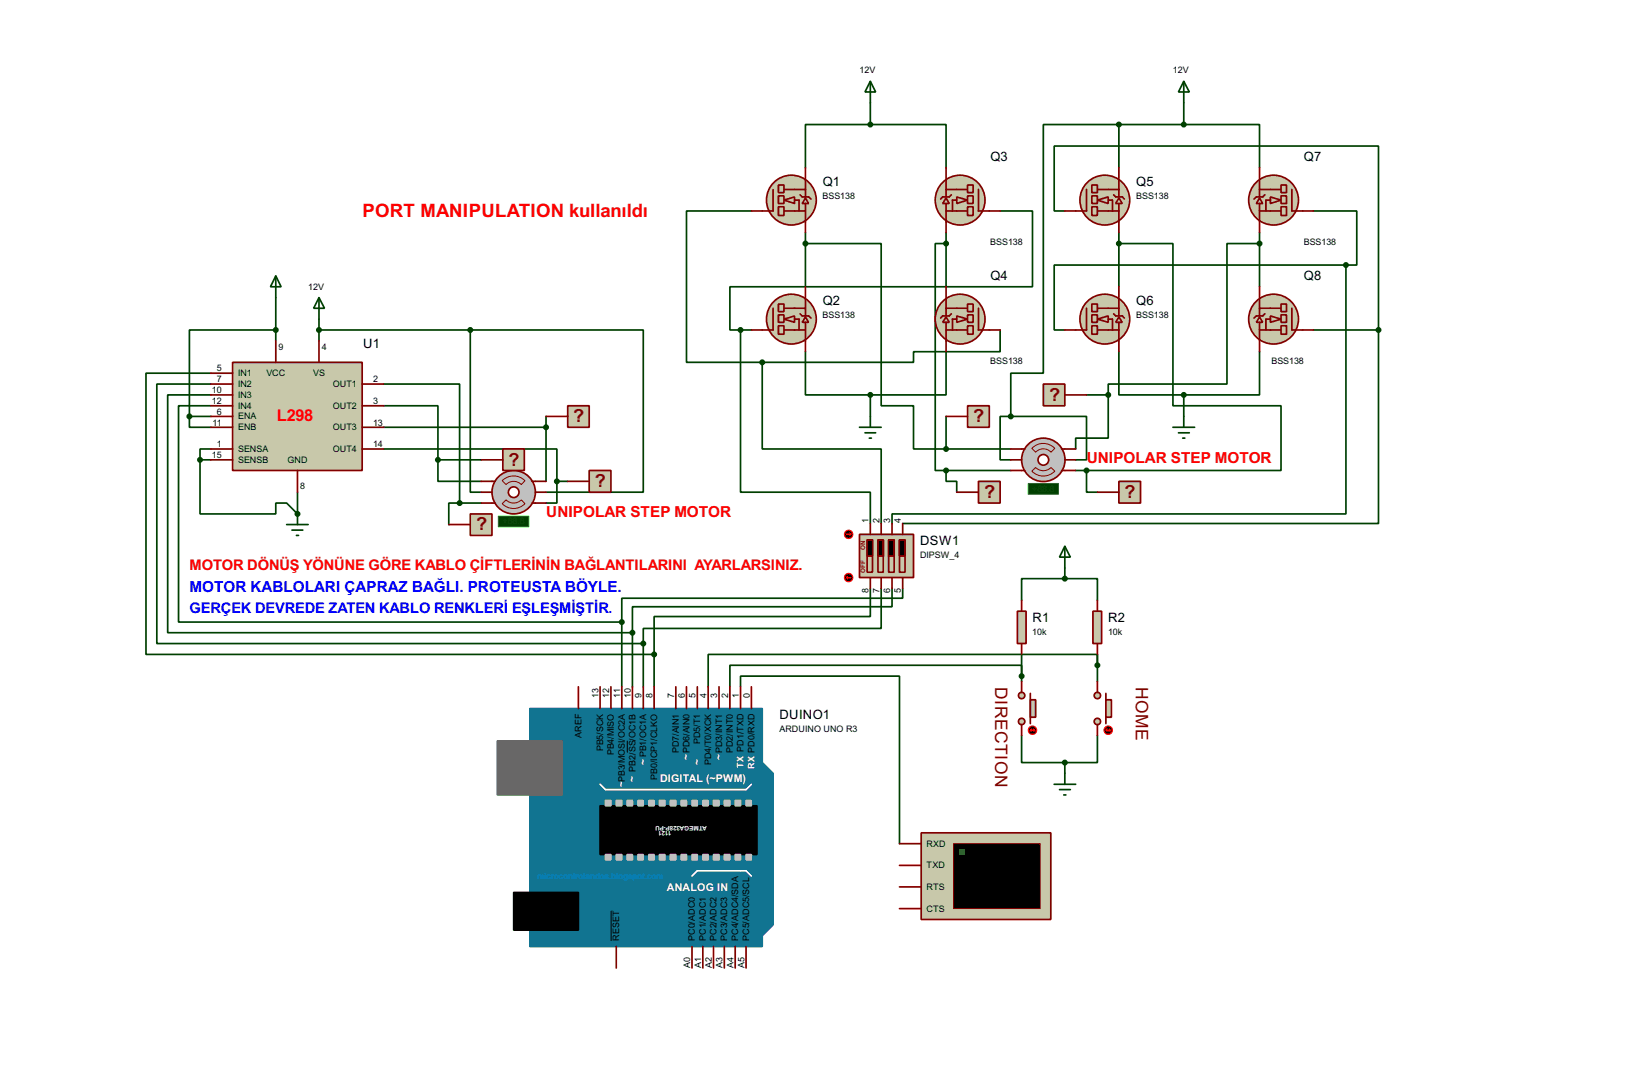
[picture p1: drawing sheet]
<svg xmlns="http://www.w3.org/2000/svg" width="383mm" height="256mm" viewBox="0 0 383 256" stroke-linecap="round" stroke-linejoin="round" font-family="sans-serif">
<g fill="none" stroke="#004000" stroke-width=".4">
<path d="M204.5 29.3h-15.2v10.1M204.5 29.3h17.8v10.1M204.5 24.2v5.1M278.2 24.2v5.1h17.8v10.1M176.6 49.6h-15.3v35.5h17.8M235 49.6h7.6v17.8h-71.1v10.1h2.5M250.2 49.6h-2.5v-15.3h76.2v43.2M308.7 49.6h10.1v12.7h-2.5M64.8 77.5h-20.3v20.3M64.8 69.9v10.2M174 77.5v38.1h30.5v7.4M174 77.5h2.6"/>
<path d="M235 77.5v5.1h-20.3v2.5h-35.6M308.7 77.5h15.2M316.3 62.3h-68.6v15.2h2.5M316.3 62.3v58.4h-106.7v2.3M323.9 77.5v45.5h-111.8M44.5 97.8v2.6h5.1M44.5 97.8h5.1M49.6 87.7h-15.3v66h119.4M49.6 90.2h-12.7v61h114.3M49.6 92.8h-10.2v55.8h109.2M49.6 95.3h-7.6v50.8h104.1M179.1 85.1v20.4h28v17.5"/>
<path d="M189.3 82.6v10.2h15.2M204.5 92.8v5M222.3 82.6v10.2h-17.8M262.9 82.6v10.2h15.3M278.2 92.8v5M296 82.6v10.2h-17.8M69.9 115.6v5.1M204.5 138.2v6.6h-50.8v8.9M207.1 138.2v9.4h-55.9v3.6M209.6 138.2v4.3h-61v6.1M212.1 138.2v2.3h-66v5.6M250.2 135.9h-10.1v5.1"/>
<path d="M250.2 135.9h7.7v5.1M250.2 133.4v2.5M146.1 146.1v15.2M148.6 148.6v12.7M151.2 151.2v10.1M153.7 153.7v7.6M240.1 158.8v-2.5h-68.6v5M240.1 153.7v6.4M257.9 156.3v-2.6h-91.5v7.6M257.9 153.7v6.4M174 161.3v-2.5h37.4v39.4M240.1 172.8v6.3h10.1"/>
<path d="M250.2 179.1v2.6M257.9 172.8v6.3h-7.7"/>
</g>
<circle cx="69.9" cy="120.7" r=".2" fill="#004000"/>
<g fill="none" stroke="#004000" stroke-width=".4">
<path d="M262.9 29.3h-17.7v58.4h-7.7v10.1M262.9 29.3v10.1M262.9 29.3h15.3M189.3 57.2h17.8v38.1h7.6v10.2h7.6M189.3 54.7v12.7M222.3 57.2h-2.5v53.3h2.5M222.3 54.7v12.7M262.9 57.2h12.7v38.1h25.4v15.2h-45.7M262.9 54.7v12.7M296 57.2h-7.7v33h-27.9v2.6M296 54.7v12.7M75 75v5.1"/>
<path d="M75 77.5h35.5M110.5 77.5v38.1h2.6M110.5 77.5h40.7v38.1h-22.9M90.2 95.3h12.7v12.7M90.2 90.2h17.8v28M128.3 97.8v15.3M204.5 97.8v2.6M222.3 97.8v7.7M237.5 97.8h-2.5v10.2h2.5M237.5 97.8h17.8v10.2h-2.5M255.3 92.8h5.1M260.4 92.8v10.1h-7.6v2.6"/>
<path d="M47 108v12.7h17.8v-2.5h2.6l2.5 2.5M47 108h2.6M49.6 105.5h-2.6v2.5M90.2 105.5h40.7v7.6M90.2 100.4h38.1M102.9 108v5.1h10.2M102.9 108h10.2M108 118.2h-2.5v5M108 118.2h5.1M130.9 113.1v5.1h-2.6M130.9 113.1h2.5M202 100.4h5.1"/>
<path d="M203.3 101.7h2.5M204.3 102.9h.5M222.3 110.5v2.6h2.5v2.5M222.3 110.5h15.2M222.3 105.5h15.2M252.8 110.5h2.5M255.3 110.5v5.1h2.6"/>
</g>
<path d="M179.1 179.1l2.6 2.6v35.5l-2.6 2.6z" fill-rule="evenodd" fill="#117491" stroke="#117491" stroke-width=".4"/>
<path d="M124.5 166.4h54.6v55.9h-54.6z" fill="#117491" stroke="#117491" stroke-width=".4"/>
<path d="M116.9 174h15.2v12.7h-15.2z" fill="#686767" stroke="#686767" stroke-width=".4"/>
<path d="M141 189.3h36.9v11.4h-36.9zM120.7 209.6h15.2v8.9h-15.2z" fill="#000" stroke="#000" stroke-width=".4"/>
<path d="M141 184.2l1.3 1.3h33l1.3-1.3M162.6 205.8l1.3-1.3h11.4l1.3 1.3" fill="none" stroke="#fff" stroke-width=".4"/>
<g fill="#c0c0c0" stroke="#c0c0c0" stroke-width=".4">
<path d="M142.3 188h1.3v1.3h-1.3z"/>
<path d="M144.8 188h1.3v1.3h-1.3z"/>
<path d="M147.4 188h1.2v1.3h-1.2z"/>
<path d="M149.9 188h1.3v1.3h-1.3z"/>
<path d="M152.5 188h1.2v1.3h-1.2z"/>
<path d="M155 188h1.3v1.3h-1.3z"/>
<path d="M157.5 188h1.3v1.3h-1.3z"/>
<path d="M160.1 188h1.2v1.3h-1.2z"/>
<path d="M162.6 188h1.3v1.3h-1.3z"/>
<path d="M165.2 188h1.2v1.3h-1.2z"/>
<path d="M167.7 188h1.3v1.3h-1.3z"/>
<path d="M170.2 188h1.3v1.3h-1.3z"/>
<path d="M172.8 188h1.2v1.3h-1.2z"/>
<path d="M175.3 188h1.3v1.3h-1.3z"/>
<path d="M142.3 200.7h1.3v1.3h-1.3z"/>
<path d="M144.8 200.7h1.3v1.3h-1.3z"/>
<path d="M147.4 200.7h1.2v1.3h-1.2z"/>
<path d="M149.9 200.7h1.3v1.3h-1.3z"/>
<path d="M152.5 200.7h1.2v1.3h-1.2z"/>
<path d="M155 200.7h1.3v1.3h-1.3z"/>
<path d="M157.5 200.7h1.3v1.3h-1.3z"/>
<path d="M160.1 200.7h1.2v1.3h-1.2z"/>
<path d="M162.6 200.7h1.3v1.3h-1.3z"/>
<path d="M165.2 200.7h1.2v1.3h-1.2z"/>
<path d="M167.7 200.7h1.3v1.3h-1.3z"/>
<path d="M170.2 200.7h1.3v1.3h-1.3z"/>
<path d="M172.8 200.7h1.2v1.3h-1.2z"/>
<path d="M175.3 200.7h1.3v1.3h-1.3z"/>
</g>
<g fill="none" stroke="#800000" stroke-width=".4">
<path d="M135.9 161.3v5.1M141 161.3v5.1M143.6 161.3v5.1M146.1 161.3v5.1M148.6 161.3v5.1M151.2 161.3v5.1M153.7 161.3v5.1M158.8 161.3v5.1M161.3 161.3v5.1M163.9 161.3v5.1M166.4 161.3v5.1M169 161.3v5.1"/>
<path d="M171.5 161.3v5.1M174 161.3v5.1M176.6 161.3v5.1M144.8 222.3v5.1M162.6 222.3v5.1M165.2 222.3v5.1M167.7 222.3v5.1M170.2 222.3v5.1M172.8 222.3v5.1M175.3 222.3v5.1"/>
</g>
<path d="M147.4 174v2.8M143.6 213.9v7.1" fill="none" stroke="#000" stroke-width=".23"/>
<path d="M216.5 195.6h30.4v20.4h-30.4z" fill="#c8c8aa" stroke="#800000" stroke-width=".4"/>
<path d="M224.1 198.2h20.3v15.2h-20.3z" fill="#000" stroke="#800000" stroke-width=".25"/>
<path d="M225.4 199.4h1.2v1.3h-1.2z" fill="#0f0"/>
<path d="M211.4 198.2h5.1M211.4 208.3h5.1M211.4 203.3h5.1M211.4 213.4h5.1" fill="none" stroke="#800000" stroke-width=".4"/>
<g fill="#c8c8aa" stroke="#800000" stroke-width=".4">
<path d="M184.2 47l2.5-.7v1.5z"/>
<circle cx="185.9" cy="47" r="5.9"/>
</g>
<path d="M181.7 44.5v5.1h-2.6M184.2 49.6h5.1M184.2 44.5h5.1M186.7 47h1.1v2.6" fill="none" stroke="#800000" stroke-width=".4"/>
<path d="M189.3 46.5l.7 1.3h-1.5z" fill="#c8c8aa" stroke="#800000" stroke-width=".4"/>
<path d="M188 45.8l.5 .5h1.5l.6 .5M189.3 42.2v4.1M189.3 47.8v4.3" fill="none" stroke="#800000" stroke-width=".4"/>
<g fill="#c8c8aa" stroke="#800000" stroke-width=".4">
<path d="M182.9 43.5h1.3v1.8h-1.3z"/>
<path d="M182.9 48.6h1.3v2h-1.3z"/>
<path d="M182.9 46h1.3v1.8h-1.3z"/>
</g>
<path d="M189.3 39.4v2.6M176.6 49.6h2.5M189.3 52.1v2.6" fill="none" stroke="#800000" stroke-width=".4"/>
<g fill="#c8c8aa" stroke="#800000" stroke-width=".4">
<path d="M184.2 75l2.5-.8v1.5z"/>
<circle cx="185.9" cy="75" r="5.9"/>
</g>
<path d="M181.7 72.4v5.1h-2.6M184.2 77.5h5.1M184.2 72.4h5.1M186.7 75h1.1v2.5" fill="none" stroke="#800000" stroke-width=".4"/>
<path d="M189.3 74.5l.7 1.2h-1.5z" fill="#c8c8aa" stroke="#800000" stroke-width=".4"/>
<path d="M188 73.7l.5 .5h1.5l.6 .5M189.3 70.2v4M189.3 75.7v4.4" fill="none" stroke="#800000" stroke-width=".4"/>
<g fill="#c8c8aa" stroke="#800000" stroke-width=".4">
<path d="M182.9 71.4h1.3v1.8h-1.3z"/>
<path d="M182.9 76.5h1.3v2h-1.3z"/>
<path d="M182.9 74h1.3v1.7h-1.3z"/>
</g>
<path d="M176.6 77.5h2.5M189.3 67.4v2.5M189.3 80.1v2.5" fill="none" stroke="#800000" stroke-width=".4"/>
<g fill="#c8c8aa" stroke="#800000" stroke-width=".4">
<path d="M224.8 46.3l2.6 .7-2.6 .8z"/>
<circle cx="225.6" cy="47" r="5.9"/>
</g>
<path d="M222.3 49.6h5.1M222.3 44.5h5.1M224.8 47h-1v2.6M229.9 44.5v5.1h2.6" fill="none" stroke="#800000" stroke-width=".4"/>
<path d="M222.3 46.5l.8 1.3h-1.6z" fill="#c8c8aa" stroke="#800000" stroke-width=".4"/>
<path d="M222.3 42.2v4.1M222.3 47.8v4.3M223.6 45.8l-.5 .5h-1.6l-.5 .5" fill="none" stroke="#800000" stroke-width=".4"/>
<g fill="#c8c8aa" stroke="#800000" stroke-width=".4">
<path d="M227.4 43.5h1.3v1.8h-1.3z"/>
<path d="M227.4 48.6h1.3v2h-1.3z"/>
<path d="M227.4 46h1.3v1.8h-1.3z"/>
</g>
<path d="M222.3 39.4v2.6M222.3 52.1v2.6M232.5 49.6h2.5" fill="none" stroke="#800000" stroke-width=".4"/>
<g fill="#c8c8aa" stroke="#800000" stroke-width=".4">
<path d="M224.8 74.2l2.6 .8-2.6 .7z"/>
<circle cx="225.6" cy="75" r="5.9"/>
</g>
<path d="M222.3 77.5h5.1M222.3 72.4h5.1M224.8 75h-1v2.5M229.9 72.4v5.1h2.6" fill="none" stroke="#800000" stroke-width=".4"/>
<path d="M222.3 74.5l.8 1.2h-1.6z" fill="#c8c8aa" stroke="#800000" stroke-width=".4"/>
<path d="M222.3 70.2v4M222.3 75.7v4.4M223.6 73.7l-.5 .5h-1.6l-.5 .5" fill="none" stroke="#800000" stroke-width=".4"/>
<g fill="#c8c8aa" stroke="#800000" stroke-width=".4">
<path d="M227.4 71.4h1.3v1.8h-1.3z"/>
<path d="M227.4 76.5h1.3v2h-1.3z"/>
<path d="M227.4 74h1.3v1.7h-1.3z"/>
</g>
<path d="M222.3 67.4v2.5M232.5 77.5h2.5M222.3 80.1v2.5" fill="none" stroke="#800000" stroke-width=".4"/>
<g fill="#004000" stroke="#004000" stroke-width=".4">
<circle cx="204.5" cy="92.8" r=".5"/>
<circle cx="204.5" cy="29.3" r=".5"/>
</g>
<path d="M204.5 19.1l1.3 2.5h-2.5zM204.5 19.1v5.1M278.2 97.8v2.6M275.6 100.4h5.1M276.9 101.7h2.6M277.9 102.9h.5" fill="none" stroke="#004000" stroke-width=".4"/>
<g fill="#c8c8aa" stroke="#800000" stroke-width=".4">
<path d="M257.9 47l2.5-.7v1.5z"/>
<circle cx="259.6" cy="47" r="5.9"/>
</g>
<path d="M255.3 44.5v5.1h-2.5M257.9 49.6h5M257.9 44.5h5M260.4 47h1v2.6" fill="none" stroke="#800000" stroke-width=".4"/>
<path d="M262.9 46.5l.8 1.3h-1.5z" fill="#c8c8aa" stroke="#800000" stroke-width=".4"/>
<path d="M261.7 45.8l.5 .5h1.5l.5 .5M262.9 42.2v4.1M262.9 47.8v4.3" fill="none" stroke="#800000" stroke-width=".4"/>
<g fill="#c8c8aa" stroke="#800000" stroke-width=".4">
<path d="M256.6 43.5h1.3v1.8h-1.3z"/>
<path d="M256.6 48.6h1.3v2h-1.3z"/>
<path d="M256.6 46h1.3v1.8h-1.3z"/>
</g>
<path d="M262.9 39.4v2.6M250.2 49.6h2.6M262.9 52.1v2.6" fill="none" stroke="#800000" stroke-width=".4"/>
<g fill="#c8c8aa" stroke="#800000" stroke-width=".4">
<path d="M257.9 75l2.5-.8v1.5z"/>
<circle cx="259.6" cy="75" r="5.9"/>
</g>
<path d="M255.3 72.4v5.1h-2.5M257.9 77.5h5M257.9 72.4h5M260.4 75h1v2.5" fill="none" stroke="#800000" stroke-width=".4"/>
<path d="M262.9 74.5l.8 1.2h-1.5z" fill="#c8c8aa" stroke="#800000" stroke-width=".4"/>
<path d="M261.7 73.7l.5 .5h1.5l.5 .5M262.9 70.2v4M262.9 75.7v4.4" fill="none" stroke="#800000" stroke-width=".4"/>
<g fill="#c8c8aa" stroke="#800000" stroke-width=".4">
<path d="M256.6 71.4h1.3v1.8h-1.3z"/>
<path d="M256.6 76.5h1.3v2h-1.3z"/>
<path d="M256.6 74h1.3v1.7h-1.3z"/>
</g>
<path d="M250.2 77.5h2.6M262.9 67.4v2.5M262.9 80.1v2.5" fill="none" stroke="#800000" stroke-width=".4"/>
<g fill="#c8c8aa" stroke="#800000" stroke-width=".4">
<path d="M298.5 46.3l2.5 .7-2.5 .8z"/>
<circle cx="299.2" cy="47" r="5.9"/>
</g>
<path d="M296 49.6h5M296 44.5h5M298.5 47h-1v2.6M303.6 44.5v5.1h2.5" fill="none" stroke="#800000" stroke-width=".4"/>
<path d="M296 46.5l.7 1.3h-1.5z" fill="#c8c8aa" stroke="#800000" stroke-width=".4"/>
<path d="M296 42.2v4.1M296 47.8v4.3M297.2 45.8l-.5 .5h-1.5l-.5 .5" fill="none" stroke="#800000" stroke-width=".4"/>
<g fill="#c8c8aa" stroke="#800000" stroke-width=".4">
<path d="M301 43.5h1.3v1.8h-1.3z"/>
<path d="M301 48.6h1.3v2h-1.3z"/>
<path d="M301 46h1.3v1.8h-1.3z"/>
</g>
<path d="M296 39.4v2.6M296 52.1v2.6M306.1 49.6h2.6" fill="none" stroke="#800000" stroke-width=".4"/>
<g fill="#c8c8aa" stroke="#800000" stroke-width=".4">
<path d="M298.5 74.2l2.5 .8-2.5 .7z"/>
<circle cx="299.2" cy="75" r="5.9"/>
</g>
<path d="M296 77.5h5M296 72.4h5M298.5 75h-1v2.5M303.6 72.4v5.1h2.5" fill="none" stroke="#800000" stroke-width=".4"/>
<path d="M296 74.5l.7 1.2h-1.5z" fill="#c8c8aa" stroke="#800000" stroke-width=".4"/>
<path d="M296 70.2v4M296 75.7v4.4M297.2 73.7l-.5 .5h-1.5l-.5 .5" fill="none" stroke="#800000" stroke-width=".4"/>
<g fill="#c8c8aa" stroke="#800000" stroke-width=".4">
<path d="M301 71.4h1.3v1.8h-1.3z"/>
<path d="M301 76.5h1.3v2h-1.3z"/>
<path d="M301 74h1.3v1.7h-1.3z"/>
</g>
<path d="M296 67.4v2.5M306.1 77.5h2.6M296 80.1v2.5" fill="none" stroke="#800000" stroke-width=".4"/>
<g fill="#004000" stroke="#004000" stroke-width=".4">
<circle cx="278.1" cy="92.8" r=".5"/>
<circle cx="278.1" cy="29.3" r=".5"/>
</g>
<path d="M278.2 19.1l1.3 2.5h-2.6zM278.2 19.1v5.1" fill="none" stroke="#004000" stroke-width=".4"/>
<path d="M202 125.5h12.7v10.2h-12.7z" fill="#c8c8aa" stroke="#800000" stroke-width=".4"/>
<path d="M203.8 126.8h1.2v7.6h-1.2zM204.5 123v2.5M204.5 135.7v2.5M206.3 126.8h1.3v7.6h-1.3zM207.1 123v2.5M207.1 135.7v2.5M208.8 126.8h1.3v7.6h-1.3zM209.6 123v2.5M209.6 135.7v2.5M211.4 126.8h1.3v7.6h-1.3zM212.1 123v2.5M212.1 135.7v2.5" fill="none" stroke="#800000" stroke-width=".4"/>
<path d="M203.8 126.8h1.2v3.8h-1.2zM206.3 126.8h1.3v3.8h-1.3zM208.8 126.8h1.3v3.8h-1.3zM211.4 126.8h1.3v3.8h-1.3z" fill="#000" stroke="#800000" stroke-width=".4"/>
<circle cx="199.4" cy="135.7" r="1" fill="#400000" stroke="#f00" stroke-width=".23"/>
<path d="M198.9 135.7l.3 .2M198.9 135.7h1.1M199.2 135.4l-.3 .3" fill="none" stroke="#f00" stroke-width=".23"/>
<circle cx="199.4" cy="125.5" r="1" fill="#400000" stroke="#f00" stroke-width=".23"/>
<path d="M198.9 125.5h1.1M199.7 125.3l.3 .2M200 125.5l-.3 .3" fill="none" stroke="#f00" stroke-width=".23"/>
<g fill="#004000" stroke="#004000" stroke-width=".4">
<circle cx="174" cy="77.5" r=".5"/>
<circle cx="179.1" cy="85.1" r=".5"/>
<circle cx="323.9" cy="77.5" r=".5"/>
<circle cx="316.2" cy="62.3" r=".5"/>
</g>
<g fill="#c8c8aa" stroke="#800000" stroke-width=".4">
<circle cx="257.8" cy="169.5" r=".75"/>
<circle cx="257.8" cy="163.4" r=".75"/>
</g>
<path d="M259.9 162.9v7.1" fill="none" stroke="#800000" stroke-width=".4"/>
<path d="M259.9 164.4h1.3v4.1h-1.3z" fill="#c8c8aa" stroke="#800000" stroke-width=".4"/>
<path d="M257.9 160.1v2.5M257.9 170.2v2.6" fill="none" stroke="#800000" stroke-width=".4"/>
<circle cx="260.4" cy="171.5" r="1" fill="#400000" stroke="#f00" stroke-width=".23"/>
<path d="M259.9 171.5h1M259.9 171.5l.3 .3M260.2 171.3l-.3 .2M260.7 171.3l.2 .2M260.9 171.5l-.2 .3" fill="none" stroke="#f00" stroke-width=".23"/>
<g fill="#c8c8aa" stroke="#800000" stroke-width=".4">
<circle cx="240" cy="169.5" r=".75"/>
<circle cx="240" cy="163.4" r=".75"/>
</g>
<path d="M242.1 162.9v7.1" fill="none" stroke="#800000" stroke-width=".4"/>
<path d="M242.1 164.4h1.3v4.1h-1.3z" fill="#c8c8aa" stroke="#800000" stroke-width=".4"/>
<path d="M240.1 160.1v2.5M240.1 170.2v2.6" fill="none" stroke="#800000" stroke-width=".4"/>
<circle cx="242.6" cy="171.5" r="1" fill="#400000" stroke="#f00" stroke-width=".23"/>
<path d="M242.1 171.5h1M242.1 171.5l.3 .3M242.4 171.3l-.3 .2M242.9 171.3l.2 .2M243.1 171.5l-.2 .3" fill="none" stroke="#f00" stroke-width=".23"/>
<path d="M247.7 184.2h5.1M249 185.5h2.5M250 186.7h.5M250.2 181.7v2.5" fill="none" stroke="#004000" stroke-width=".4"/>
<circle cx="250.2" cy="179.1" r=".5" fill="#004000" stroke="#004000" stroke-width=".4"/>
<path d="M239.1 143.6h2v7.6h-2z" fill="#c8c8aa" stroke="#800000" stroke-width=".4"/>
<path d="M240.1 141v2.6M240.1 151.2v2.5" fill="none" stroke="#800000" stroke-width=".4"/>
<path d="M256.8 143.6h2.1v7.6h-2.1z" fill="#c8c8aa" stroke="#800000" stroke-width=".4"/>
<path d="M257.9 141v2.6M257.9 151.2v2.5" fill="none" stroke="#800000" stroke-width=".4"/>
<path d="M250.2 128.3l1.3 2.6h-2.5zM250.2 128.3v5.1" fill="none" stroke="#004000" stroke-width=".4"/>
<g fill="#004000" stroke="#004000" stroke-width=".4">
<circle cx="250.2" cy="135.9" r=".5"/>
<circle cx="240" cy="158.8" r=".5"/>
<circle cx="257.8" cy="156.3" r=".5"/>
</g>
<path d="M54.7 85.1h30.4v25.4h-30.4z" fill="#c8c8aa" stroke="#800000" stroke-width=".4"/>
<g fill="none" stroke="#800000" stroke-width=".4">
<path d="M49.6 87.7h5.1M49.6 90.2h5.1M49.6 97.8h5.1M49.6 95.3h5.1M49.6 92.8h5.1M64.8 80.1v5M75 80.1v5M85.1 90.2h5.1M85.1 95.3h5.1M49.6 100.4h5.1M49.6 105.5h5.1M49.6 108h5.1"/>
<path d="M69.9 110.5v5.1M85.1 100.4h5.1M85.1 105.5h5.1"/>
</g>
<g fill="#004000" stroke="#004000" stroke-width=".4">
<circle cx="44.5" cy="97.8" r=".5"/>
<circle cx="64.8" cy="77.5" r=".5"/>
<circle cx="153.7" cy="153.7" r=".5"/>
<circle cx="151.1" cy="151.2" r=".5"/>
<circle cx="148.6" cy="148.6" r=".5"/>
<circle cx="146.1" cy="146.1" r=".5"/>
<circle cx="69.9" cy="120.7" r=".5"/>
<circle cx="47" cy="108" r=".5"/>
</g>
<path d="M64.8 64.8l1.3 2.6h-2.5zM64.8 64.8v5.1M75 69.9l1.3 2.5h-2.6zM75 69.9v5.1M67.4 123.2h5M68.6 124.5h2.6M69.7 125.8h.5M69.9 120.7v2.5" fill="none" stroke="#004000" stroke-width=".4"/>
<circle cx="120.7" cy="115.6" r="5.1" fill="#c0c0c0" stroke="#800000" stroke-width=".4"/>
<circle cx="120.7" cy="115.6" r="1.25" fill="#feffff" stroke="#800000" stroke-width=".4"/>
<path d="M115.6 113.1h.8M115.6 118.2h.8M125 113.1h.8M125 118.2h.8" fill="none" stroke="#800000" stroke-width=".4"/>
<path d="M117.1 121.2h7.2v2.6h-7.2z" fill="#004000" stroke="#0f0" stroke-width=".23"/>
<path d="M118 118.3l.9-.9a2.53 2.53 0 0 0 3.6 0l.9 .9a3.7 3.7 0 0 1-5.4 0zM118 112.9a3.7 3.7 0 0 1 5.4 0l-.9 .9a2.54 2.54 0 0 0-3.6 0z" fill="none" stroke="#800000" stroke-width=".23"/>
<path d="M113.1 115.6h2.5M113.1 113.1h2.5M113.1 118.2h2.5M125.8 115.6h2.5M125.8 113.1h2.5M125.8 118.2h2.5" fill="none" stroke="#800000" stroke-width=".4"/>
<g fill="#004000" stroke="#004000" stroke-width=".4">
<circle cx="74.9" cy="77.5" r=".5"/>
<circle cx="110.5" cy="77.5" r=".5"/>
</g>
<circle cx="245.1" cy="108" r="5.1" fill="#c0c0c0" stroke="#800000" stroke-width=".4"/>
<circle cx="245.1" cy="108" r="1.25" fill="#feffff" stroke="#800000" stroke-width=".4"/>
<path d="M240.1 105.5h.7M240.1 110.5h.7M249.5 105.5h.7M249.5 110.5h.7" fill="none" stroke="#800000" stroke-width=".4"/>
<path d="M241.6 113.6h7.1v2.5h-7.1z" fill="#004000" stroke="#0f0" stroke-width=".23"/>
<path d="M242.5 110.7l.9-.9a2.54 2.54 0 0 0 3.6 0l.9 .9a3.7 3.7 0 0 1-5.4 0zM242.5 105.3a3.7 3.7 0 0 1 5.4 0l-.9 .9a2.45 2.45 0 0 0-3.6 0z" fill="none" stroke="#800000" stroke-width=".23"/>
<path d="M237.5 108h2.6M237.5 105.5h2.6M237.5 110.5h2.6M250.2 108h2.6M250.2 105.5h2.6M250.2 110.5h2.6" fill="none" stroke="#800000" stroke-width=".4"/>
<g fill="#004000" stroke="#004000" stroke-width=".4">
<circle cx="262.9" cy="29.3" r=".5"/>
<circle cx="237.5" cy="97.8" r=".5"/>
<circle cx="262.9" cy="57.2" r=".5"/>
<circle cx="189.2" cy="57.2" r=".5"/>
</g>
<path d="M133.4 95.3h5.1v5.1h-5.1z" fill-rule="evenodd" fill="#c8c8aa" stroke="#800000" stroke-width=".4"/>
<path d="M128.3 97.8h5.1" fill="none" stroke="#800000" stroke-width=".4"/>
<path d="M138.5 110.5h5.1v5.1h-5.1z" fill-rule="evenodd" fill="#c8c8aa" stroke="#800000" stroke-width=".4"/>
<path d="M133.4 113.1h5.1" fill="none" stroke="#800000" stroke-width=".4"/>
<path d="M118.2 105.5h5v5h-5z" fill-rule="evenodd" fill="#c8c8aa" stroke="#800000" stroke-width=".4"/>
<path d="M113.1 108h5.1" fill="none" stroke="#800000" stroke-width=".4"/>
<circle cx="102.9" cy="108" r=".5" fill="#004000" stroke="#004000" stroke-width=".4"/>
<path d="M110.5 120.7h5.1v5.1h-5.1z" fill-rule="evenodd" fill="#c8c8aa" stroke="#800000" stroke-width=".4"/>
<path d="M105.5 123.2h5" fill="none" stroke="#800000" stroke-width=".4"/>
<g fill="#004000" stroke="#004000" stroke-width=".4">
<circle cx="108" cy="118.2" r=".5"/>
<circle cx="130.8" cy="113.1" r=".5"/>
<circle cx="128.3" cy="100.4" r=".5"/>
<circle cx="222.3" cy="57.2" r=".5"/>
<circle cx="295.9" cy="57.2" r=".5"/>
</g>
<path d="M227.4 95.3h5.1v5.1h-5.1z" fill-rule="evenodd" fill="#c8c8aa" stroke="#800000" stroke-width=".4"/>
<path d="M222.3 97.8h5.1" fill="none" stroke="#800000" stroke-width=".4"/>
<path d="M229.9 113.1h5.1v5.1h-5.1z" fill-rule="evenodd" fill="#c8c8aa" stroke="#800000" stroke-width=".4"/>
<path d="M224.8 115.6h5.1" fill="none" stroke="#800000" stroke-width=".4"/>
<path d="M245.2 90.2h5v5.1h-5z" fill-rule="evenodd" fill="#c8c8aa" stroke="#800000" stroke-width=".4"/>
<path d="M250.2 92.8h5.1" fill="none" stroke="#800000" stroke-width=".4"/>
<path d="M262.9 113.1h5.1v5.1h-5.1z" fill-rule="evenodd" fill="#c8c8aa" stroke="#800000" stroke-width=".4"/>
<path d="M257.9 115.6h5" fill="none" stroke="#800000" stroke-width=".4"/>
<g fill="#004000" stroke="#004000" stroke-width=".4">
<circle cx="222.3" cy="110.5" r=".5"/>
<circle cx="255.3" cy="110.5" r=".5"/>
<circle cx="260.4" cy="92.8" r=".5"/>
<circle cx="222.3" cy="105.5" r=".5"/>
</g>
<text font-size="4.9" fill="#f00" x="85.2" y="50.9">PORT MANIPULATION kullanıldı</text>
<g font-size="4.8" fill="#800000">
<text x="246.5" y="94.1">?</text>
<text x="134.7" y="99.2">?</text>
<text x="228.7" y="99.2">?</text>
<text x="119.5" y="109.4">?</text>
<text x="139.8" y="114.4">?</text>
<text x="231.3" y="117">?</text>
<text x="264.3" y="117">?</text>
<text x="111.9" y="124.6">?</text>
</g>
<g font-size="4.6" fill="#800000">
<text x="233.9" y="161.4" transform="rotate(90 233.9 161.4)">DIRECTION</text>
<text x="266.9" y="161.4" transform="rotate(90 266.9 161.4)">HOME</text>
</g>
<text font-size="4.3" fill="#f00" x="65.1" y="98.9">L298</text>
<g font-size="4" fill="#f00">
<text x="255.4" y="108.7">UNIPOLAR STEP MOTOR</text>
<text x="128.4" y="121.4">UNIPOLAR STEP MOTOR</text>
</g>
<text font-size="4" fill="#00f" x="44.6" y="139.1">MOTOR KABLOLARI ÇAPRAZ BAĞLI. PROTEUSTA BÖYLE.</text>
<text font-size="3.9" fill="#f00" x="44.6" y="133.9">MOTOR DÖNÜŞ YÖNÜNE GÖRE KABLO ÇİFTLERİNİN BAĞLANTILARINI AYARLARSINIZ.</text>
<text font-size="3.9" fill="#00f" x="44.6" y="144.1">GERÇEK DEVREDE ZATEN KABLO RENKLERİ EŞLEŞMİŞTİR.</text>
<g font-size="3.4">
<text x="232.7" y="37.8">Q3</text>
<text x="306.4" y="37.8">Q7</text>
<text x="193.3" y="43.7">Q1</text>
<text x="267" y="43.7">Q5</text>
<text x="232.7" y="65.7">Q4</text>
<text x="306.4" y="65.7">Q8</text>
<text x="193.3" y="71.6">Q2</text>
<text x="267" y="71.6">Q6</text>
<text x="85.4" y="81.8">U1</text>
<text x="216.2" y="128.1">DSW1</text>
<text x="242.6" y="146.1">R1</text>
<text x="260.4" y="146.1">R2</text>
<text x="183.2" y="169">DUINO1</text>
</g>
<g font-size="2.8" fill="#fff">
<text x="155.1" y="183.8">DIGITAL (~PWM)</text>
<text x="156.7" y="209.2">ANALOG IN</text>
</g>
<g font-size="2.7" fill="#fff">
<text x="151.9" y="179.8" transform="rotate(-90 151.9 179.8)">~</text>
<text x="162.1" y="178.5" transform="rotate(-90 162.1 178.5)">~</text>
<text x="164.6" y="179.8" transform="rotate(-90 164.6 179.8)">~</text>
<text x="169.7" y="178.5" transform="rotate(-90 169.7 178.5)">~</text>
<text x="146.8" y="184.9" transform="rotate(-90 146.8 184.9)">~</text>
<text x="149.4" y="183.6" transform="rotate(-90 149.4 183.6)">~</text>
</g>
<g font-size="2.4">
<text x="202" y="17.3">12V</text>
<text x="275.6" y="17.3">12V</text>
<text x="193.3" y="46.7">BSS138</text>
<text x="267" y="46.7">BSS138</text>
<text x="232.7" y="57.5">BSS138</text>
<text x="306.3" y="57.5">BSS138</text>
<text x="72.4" y="68.1">12V</text>
<text x="193.3" y="74.6">BSS138</text>
<text x="267" y="74.6">BSS138</text>
<text x="65.5" y="82.2">9</text>
<text x="75.6" y="82.2">4</text>
<text x="51" y="87.3">5</text>
<text x="51" y="89.8">7</text>
<text x="55.9" y="88.4">IN1</text>
<text x="62.6" y="88.3">VCC</text>
<text x="73.6" y="88.3">VS</text>
<text x="87.7" y="89.8">2</text>
<text x="232.7" y="85.5">BSS138</text>
<text x="298.7" y="85.5">BSS138</text>
<text x="49.8" y="92.4">10</text>
<text x="49.8" y="94.9">12</text>
<text x="55.9" y="90.9">IN2</text>
<text x="55.9" y="93.5">IN3</text>
<text x="78.2" y="90.9">OUT1</text>
<text x="87.7" y="94.9">3</text>
<text x="50" y="100">11</text>
<text x="51" y="97.4">6</text>
<text x="55.9" y="98.5">ENA</text>
<text x="55.9" y="101.1">ENB</text>
<text x="55.9" y="96">IN4</text>
<text x="78.2" y="96">OUT2</text>
<text x="78.2" y="101.1">OUT3</text>
<text x="87.7" y="100">13</text>
<text x="49.8" y="107.6">15</text>
<text x="51" y="105.1">1</text>
<text x="55.9" y="106.2">SENSA</text>
<text x="78.2" y="106.2">OUT4</text>
<text x="87.7" y="105.1">14</text>
<text x="55.9" y="108.7">SENSB</text>
<text x="67.6" y="108.9">GND</text>
<text x="70.5" y="115">8</text>
<text x="204.1" y="123" transform="rotate(-90 204.1 123)">1</text>
<text x="206.7" y="123" transform="rotate(-90 206.7 123)">2</text>
<text x="209.2" y="123" transform="rotate(-90 209.2 123)">3</text>
<text x="211.7" y="122.9" transform="rotate(-90 211.7 122.9)">4</text>
<text x="216.2" y="131">DIPSW_4</text>
<text x="204.1" y="139.3" transform="rotate(-90 204.1 139.3)">8</text>
<text x="206.7" y="139.4" transform="rotate(-90 206.7 139.4)">7</text>
<text x="209.2" y="139.4" transform="rotate(-90 209.2 139.4)">6</text>
<text x="211.7" y="139.3" transform="rotate(-90 211.7 139.3)">5</text>
<text x="242.6" y="149.1">10k</text>
<text x="260.4" y="149.1">10k</text>
<text x="140.6" y="163.9" transform="rotate(-90 140.6 163.9)">13</text>
<text x="143.2" y="163.9" transform="rotate(-90 143.2 163.9)">12</text>
<text x="145.7" y="163.9" transform="rotate(-90 145.7 163.9)">11</text>
<text x="148.2" y="163.9" transform="rotate(-90 148.2 163.9)">10</text>
<text x="150.8" y="163.9" transform="rotate(-90 150.8 163.9)">9</text>
<text x="153.3" y="163.9" transform="rotate(-90 153.3 163.9)">8</text>
<text x="158.4" y="163.9" transform="rotate(-90 158.4 163.9)">7</text>
<text x="160.9" y="163.9" transform="rotate(-90 160.9 163.9)">6</text>
<text x="163.5" y="163.9" transform="rotate(-90 163.5 163.9)">5</text>
<text x="166" y="163.9" transform="rotate(-90 166 163.9)">4</text>
<text x="168.6" y="163.9" transform="rotate(-90 168.6 163.9)">3</text>
<text x="171.1" y="163.9" transform="rotate(-90 171.1 163.9)">2</text>
<text x="173.6" y="163.9" transform="rotate(-90 173.6 163.9)">1</text>
<text x="176.2" y="163.9" transform="rotate(-90 176.2 163.9)">0</text>
<text x="136.6" y="173.3" transform="rotate(-90 136.6 173.3)">AREF</text>
<text x="183.1" y="171.9">ARDUINO UNO R3</text>
<text x="141.7" y="176.5" transform="rotate(-90 141.7 176.5)">PB5/SCK</text>
<text x="144.3" y="177.4" transform="rotate(-90 144.3 177.4)">PB4/MISO</text>
<text x="151.9" y="177.9" transform="rotate(-90 151.9 177.9)">PB1/OC1A</text>
<text x="159.5" y="176.9" transform="rotate(-90 159.5 176.9)">PD7/AIN1</text>
<text x="162" y="176.9" transform="rotate(-90 162 176.9)">PD6/AIN0</text>
<text x="164.6" y="174.8" transform="rotate(-90 164.6 174.8)">PD5/T1</text>
<text x="167.1" y="179.7" transform="rotate(-90 167.1 179.7)">PD4/T0/XCK</text>
<text x="169.7" y="176.9" transform="rotate(-90 169.7 176.9)">PD3/INT1</text>
<text x="172.2" y="176.9" transform="rotate(-90 172.2 176.9)">PD2/INT0</text>
<text x="146.8" y="183.7" transform="rotate(-90 146.8 183.7)">PB3/MOSI/OC2A</text>
<text x="149.3" y="181.2" transform="rotate(-90 149.3 181.2)">PB2/SS/OC1B</text>
<text x="154.4" y="183.1" transform="rotate(-90 154.4 183.1)">PB0/ICP1/CLKO</text>
<text x="217.7" y="198.9">RXD</text>
<text x="217.7" y="204">TXD</text>
<text x="217.7" y="209">RTS</text>
<text x="217.7" y="214.1">CTS</text>
<text x="145.5" y="221" transform="rotate(-90 145.5 221)">RESET</text>
<text x="163.3" y="221" transform="rotate(-90 163.3 221)">PC0/ADC0</text>
<text x="165.9" y="221" transform="rotate(-90 165.9 221)">PC1/ADC1</text>
<text x="168.4" y="221" transform="rotate(-90 168.4 221)">PC2/ADC2</text>
<text x="170.9" y="221" transform="rotate(-90 170.9 221)">PC3/ADC3</text>
<text x="173.5" y="221" transform="rotate(-90 173.5 221)">PC4/ADC4/SDA</text>
<text x="176" y="221" transform="rotate(-90 176 221)">PC5/ADC5/SCL</text>
<text x="162.2" y="227.3" transform="rotate(-90 162.2 227.3)">A0</text>
<text x="164.8" y="227.3" transform="rotate(-90 164.8 227.3)">A1</text>
<text x="167.3" y="227.3" transform="rotate(-90 167.3 227.3)">A2</text>
<text x="169.8" y="227.3" transform="rotate(-90 169.8 227.3)">A3</text>
<text x="172.4" y="227.3" transform="rotate(-90 172.4 227.3)">A4</text>
<text x="174.9" y="227.3" transform="rotate(-90 174.9 227.3)">A5</text>
</g>
<g font-size="2.4" fill="#008000">
<text x="242.6" y="115.6">+88.8</text>
<text x="118.1" y="123.2">+88.8</text>
</g>
<g font-size="2.4" fill="#fff">
<text x="174.7" y="180.4" transform="rotate(-90 174.7 180.4)">TX PD1/TXD</text>
<text x="177.3" y="180.5" transform="rotate(-90 177.3 180.5)">RX PD0/RXD</text>
</g>
<text font-size="2.2" fill="#0085e8" x="126.2" y="206.4">microcontrolandos.blogspot.com</text>
<g font-size="1.7" fill="#800000">
<text x="203.2" y="129.1" transform="rotate(-90 203.2 129.1)">ON</text>
<text x="203.3" y="134.6" transform="rotate(-90 203.3 134.6)">OFF</text>
</g>
<g font-size="1.7" fill="#fff">
<text x="157.8" y="195.2" transform="rotate(-180 157.8 195.2)">1121</text>
<text x="166.1" y="193.9" transform="rotate(-180 166.1 193.9)">ATMEGA328P-PU</text>
</g>
</svg>
